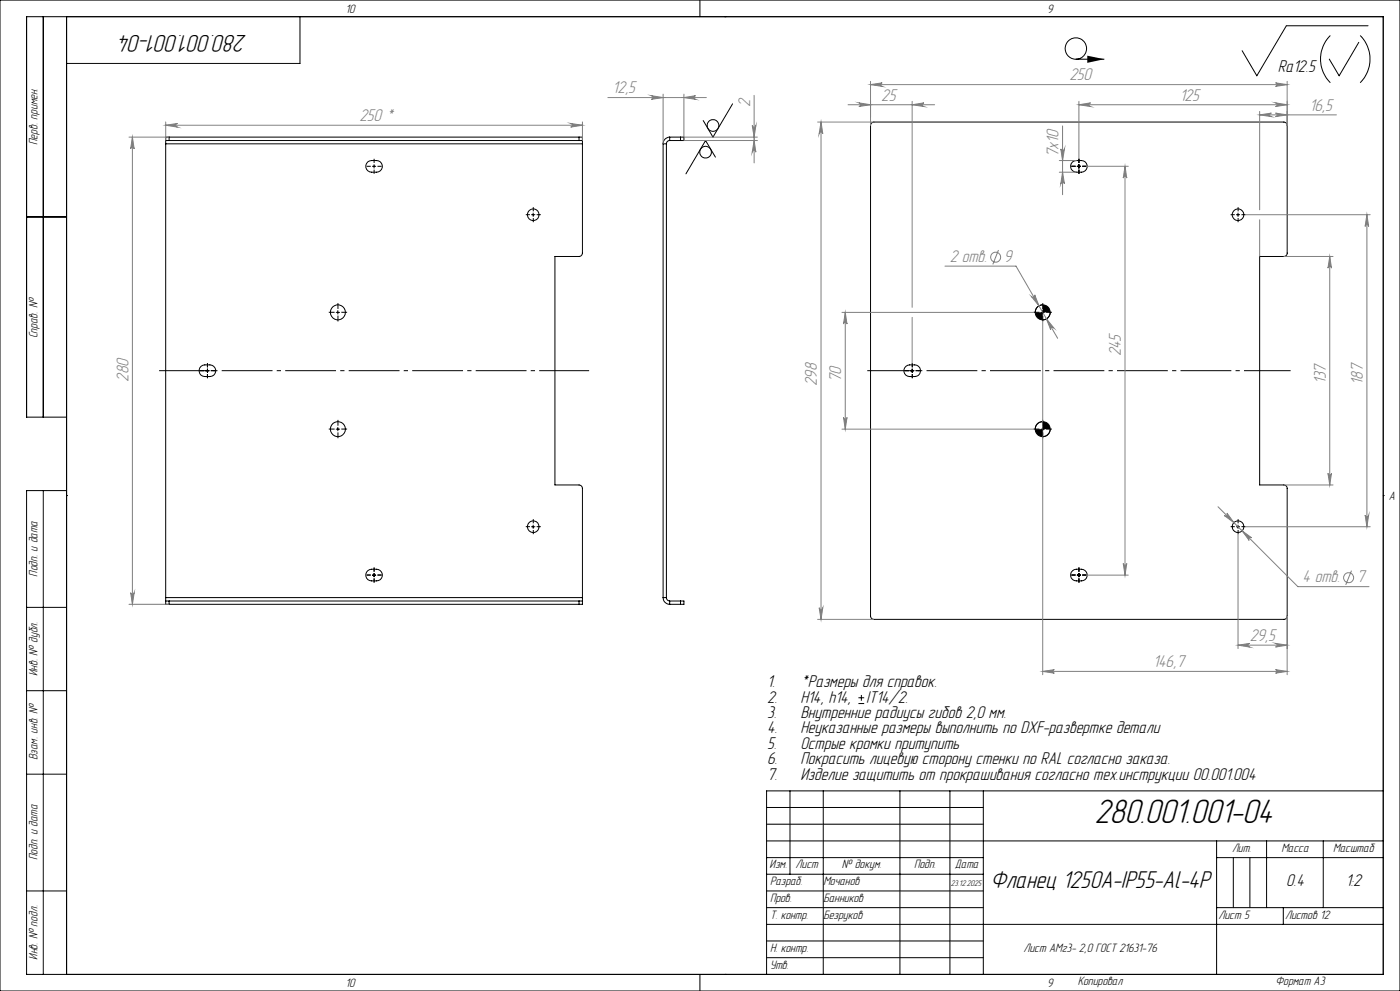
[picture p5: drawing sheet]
<svg xmlns="http://www.w3.org/2000/svg" width="420mm" height="297mm" viewBox="0 0 420 297" stroke-linecap="round" stroke-linejoin="round" font-family="sans-serif">
<g fill="none" stroke="#000" stroke-width=".3">
<path d="M0 0h420v297h-420zM13 5v120M20 5v287M90 5v14h-70M210 0v5M217.5 5h.1M322.8 17.7h8.5M399.1 10.7a10 10 0 0 0 0 14.1M407.6 12.7l-5.9 10-2.9-5M408.1 10.7a10 10 0 0 1 0 14.1M410.4 7.7h-24.5l-8.9 15-4.4-7.5M219.8 31.1l-5.9 10-2.9-5"/>
<path d="M261.4 36.9l.7-.3h123.1a1.02 1.02 0 0 1 1 1v38.2a1.02 1.02 0 0 1-1 1.1h-7.3v68.4h7.3a1.02 1.02 0 0 1 1 1.1v38.2a1.02 1.02 0 0 1-1 1h-123.1a1.02 1.02 0 0 1-.9-1v-147zM49.7 42.1h1M49.7 42.1v1M49.7 43.1v136M49.7 43.1h125M50.7 41.1h-1v1M50.7 41.1v1M50.7 41.1h123M50.7 42.1h123M110.3 48.5a3.3 3.3 0 0 1 4.2 .5 1.75 1.75 0 0 1-1.5 2.6 2.58 2.58 0 0 1-3-.9 1.76 1.76 0 0 1 .3-2.2zM111.7 49.8h1M112.2 49.4v1"/>
<path d="M173.7 41.1h1v1M173.7 42.1h1M173.7 41.1v1M174.7 42.1v1M174.7 43.1v32.7a1.09 1.09 0 0 1-1 1.1h-7.2v68.4h7.2a1.09 1.09 0 0 1 1 1.1v32.7M198.9 43.1h1M198.9 43.1v136M199.9 43.1v136M200.9 42.1a.96 .96 0 0 0-1 1M200.9 41.1a1.99 1.99 0 0 0-2 2M200.9 41.1h3.3M200.9 42.1h3.3"/>
<path d="M200.9 41.1v1M204.2 41.1h1v1h-1M204.2 41.1v1M214.6 47.1l-2.9-5-5.9 10M321.8 48.5a3.3 3.3 0 0 1 4.1 .5 1.75 1.75 0 0 1-1.5 2.6h-1.5a1.74 1.74 0 0 1-1.6-1.2 1.74 1.74 0 0 1 .5-1.9zM323.2 49.8h1M323.7 49.4v1M8 65h12M159.5 64.3h1M159.9 63.8v1.1M370.9 64.3h1M371.4 63.8v1.1"/>
<path d="M100.9 93.6h1M101.4 93.1v1M312.3 93.6h1M312.8 91.4a2.23 2.23 0 0 0-2.2 2.2M312.8 93.1v1M315.1 93.6a2.23 2.23 0 0 1-2.3 2.2M60.3 109.8a3.3 3.3 0 0 1 4.2 .4 1.75 1.75 0 0 1-1.5 2.7h-1.5a1.74 1.74 0 0 1-1.7-1.2 1.74 1.74 0 0 1 .5-1.9zM61.7 111.1h1M62.2 110.6v1M271.8 109.8a3.3 3.3 0 0 1 4.1 .4 1.75 1.75 0 0 1-1.5 2.7h-1.5a1.74 1.74 0 0 1-1.6-1.2 1.74 1.74 0 0 1 .5-1.9zM273.2 111.1h1M273.6 110.6v1"/>
<path d="M20 125h-12v-120h407v287h-407v-145h12M100.9 128.6h1M101.4 128.1v1M312.3 128.6h1M312.8 126.4a2.29 2.29 0 0 0-2.2 2.2M312.8 128.1v1M315.1 128.6a2.23 2.23 0 0 1-2.3 2.2M13 147v145M20 148.5h.1M159.5 157.9h1M159.9 157.4v1M370.9 157.9h1"/>
<path d="M371.4 157.4v1M415 148.5h.1M49.7 179.1v1M49.7 179.1h125M110.3 171a3.3 3.3 0 0 1 4.2 .5 1.73 1.73 0 0 1-1.5 2.6 2.65 2.65 0 0 1-3-.9 1.74 1.74 0 0 1 .3-2.2zM111.7 172.4h1M112.2 171.9v1M174.7 179.1v1M198.9 179.1a1.99 1.99 0 0 0 2 2M198.9 179.1h1M199.9 179.1a1.02 1.02 0 0 0 1 1M321.8 171a3.3 3.3 0 0 1 4.1 .5 1.73 1.73 0 0 1-1.5 2.6 2.68 2.68 0 0 1-3-.9 1.81 1.81 0 0 1 .4-2.2z"/>
<path d="M323.2 172.4h1M323.7 171.9v1M8 182h12M49.7 180.1v1h1M49.7 180.1h1M50.7 181.1h123M50.7 180.1v1M50.7 180.1h123M173.7 180.1h1M173.7 180.1v1M174.7 180.1v1h-1M200.9 181.1h3.3"/>
<path d="M200.9 180.1h3.3M200.9 180.1v1M204.2 180.1h1v1h-1M204.2 180.1v1M8 207h12M257.5 210.9h1.8M257.5 209.1h1.8M258.4 208.3v1.7M8 232h12M237 237v25M247 237v55M270 237v55"/>
<path d="M285 237v55M295 237v55M415 237h-185v55M230 242h65M230 247h65M230 252h185M230 257h65M365 252v40M365 257h50M370 257v15M375 257v15M380 252v20"/>
<path d="M397 252v20M8 267h12M230 267h65M230 272h65M230 277h185M230 262h65M365 272h50M385 272v5M210 292v5M217.5 292h.1M230 282h65M230 287h65"/>
<circle cx="322.8" cy="14.6" r="3.2"/>
<circle cx="213.9" cy="37.6" r="1.76"/>
<circle cx="211.7" cy="45.6" r="1.74"/>
<circle cx="160" cy="64.4" r="1.75"/>
<circle cx="371.4" cy="64.4" r="1.75"/>
<circle cx="101.4" cy="93.6" r="2.25"/>
<circle cx="312.8" cy="93.6" r="2.25"/>
<circle cx="101.4" cy="128.6" r="2.25"/>
<circle cx="312.8" cy="128.6" r="2.26"/>
<circle cx="160" cy="157.8" r="1.75"/>
<circle cx="371.4" cy="157.8" r="1.75"/>
</g>
<g fill="none" stroke="#808080" stroke-width=".3">
<path d="M49.7 37.5l3.5-.5a.55 .55 0 0 0-.5 .5 .55 .55 0 0 0 .5 .6zM49.7 36.5v5.6M49.7 37.5h125M171.2 37l3.5 .5-3.5 .6a.55 .55 0 0 0 .5-.6 .55 .55 0 0 0-.5-.5zM174.7 36.5v5.6M182.4 29.2h29.5M195.4 28.7l3.5 .5-3.5 .6a.55 .55 0 0 0 .5-.6 .55 .55 0 0 0-.5-.5zM198.9 28.2v14.9M205.2 29.2l3.5-.5a.55 .55 0 0 0-.5 .5 .55 .55 0 0 0 .5 .6zM205.2 28.2v12.9h22M225.7 37.6a.55 .55 0 0 0 .5 .5 .55 .55 0 0 0 .6-.5l-.6 3.5zM226.2 28.6v20.2"/>
<path d="M245.3 36.6h16.8M246.3 36.6l.5 3.5a.55 .55 0 0 0-.5-.5 .55 .55 0 0 0-.6 .5zM246.3 36.6v149M254.4 31.4h26M257.7 30.8l3.5 .6-3.5 .5a.55 .55 0 0 0 .5-.5 .55 .55 0 0 0-.5-.6zM261.2 25.4l3.5-.6a.53 .53 0 0 0-.6 .6 .53 .53 0 0 0 .6 .5zM261.2 24.4v13.2M261.2 25.4h125M273.6 31.4l3.6-.6a.55 .55 0 0 0-.6 .6 .55 .55 0 0 0 .6 .5zM273.6 30.4v61.7M318.8 37.7v20.6M323.7 31.4l3.5-.6a.55 .55 0 0 0-.5 .6 .55 .55 0 0 0 .5 .5z"/>
<path d="M323.7 30.4v17.2M323.7 31.4h62.5M377.9 34.4l3.5-.5a.53 .53 0 0 0-.5 .5 .53 .53 0 0 0 .5 .6zM377.9 33.4v29.5M377.9 34.4h23M382.7 33.9l3.5 .5-3.5 .6a.53 .53 0 0 0 .5-.6 .53 .53 0 0 0-.5-.5zM382.7 30.8l3.5 .6-3.5 .5a.55 .55 0 0 0 .5-.5 .55 .55 0 0 0-.5-.6zM382.7 24.8l3.5 .6-3.5 .5a.53 .53 0 0 0 .5-.5 .53 .53 0 0 0-.5-.6zM386.2 24.4v13.2M38.7 41.1h12M39.7 41.1l.6 3.5a.53 .53 0 0 0-.6-.5 .53 .53 0 0 0-.5 .5zM39.7 41.1v140"/>
<path d="M205.2 42.1h22M226.2 42.1l.6 3.5a.55 .55 0 0 0-.6-.5 .55 .55 0 0 0-.5 .5zM317.8 51.6h5.1M317.8 48.1h5.1M318.2 44.6a.55 .55 0 0 0 .6 .5 .55 .55 0 0 0 .5-.5l-.5 3.5zM318.8 51.6l.5 3.5a.55 .55 0 0 0-.5-.5 .55 .55 0 0 0-.6 .5zM325.9 49.8h12.6M337.5 49.8l.5 3.6a.53 .53 0 0 0-.5-.6 .53 .53 0 0 0-.5 .6zM337.5 49.8v122.6M283.5 79.8h21.3l12.5 21.6M299.5 74.9l-1.6 4.3M373.7 64.3h37.4"/>
<path d="M377.9 65.9v10.9M385.2 76.9h14.7M398.9 76.9l.6 3.5a.53 .53 0 0 0-.6-.5 .53 .53 0 0 0-.5 .5zM398.9 76.9v68.4M410.1 64.3l.5 3.6a.53 .53 0 0 0-.5-.6 .53 .53 0 0 0-.6 .6zM410.1 64.3v93.6M252.6 93.6h57.5M253.6 93.6l.5 3.5a.53 .53 0 0 0-.5-.5 .53 .53 0 0 0-.6 .5zM253.6 93.6v35M273.6 95.1v13.8M309.5 88.9a.55 .55 0 0 0 .7 .2 .55 .55 0 0 0 .2-.7l1.3 3.2zM312.8 96.4v105.8"/>
<path d="M313.9 95.6l2.3 2.7a.55 .55 0 0 0-.8-.2 .55 .55 0 0 0-.2 .7zM252.6 128.6h57.5M253 125.1a.53 .53 0 0 0 .6 .5 .53 .53 0 0 0 .5-.5l-.5 3.5zM365.4 151.9l24 23.9h21.3M367.3 154.5a.54 .54 0 0 0 .7 0 .54 .54 0 0 0 .1-.7l2.1 2.8zM372.6 159.1l2.9 2.1a.54 .54 0 0 0-.7 0 .54 .54 0 0 0 0 .8zM373.7 157.9h37.4M385.2 145.3h14.7M398.4 141.8a.53 .53 0 0 0 .5 .6 .53 .53 0 0 0 .6-.6l-.6 3.5zM409.5 154.4a.53 .53 0 0 0 .6 .5 .53 .53 0 0 0 .5-.5l-.5 3.5zM39.2 177.6a.53 .53 0 0 0 .5 .5 .53 .53 0 0 0 .6-.5l-.6 3.5zM325.9 172.4h12.6"/>
<path d="M337 168.9a.53 .53 0 0 0 .5 .5 .53 .53 0 0 0 .5-.5l-.5 3.5zM371.4 160.1v34.3M405.4 171l-1.7 4.3M38.7 181.1h12M245.3 185.6h16.8M245.7 182.1a.55 .55 0 0 0 .6 .5 .55 .55 0 0 0 .5-.5l-.5 3.5zM371.4 193.4l3.5-.6a.55 .55 0 0 0-.5 .6 .55 .55 0 0 0 .5 .5zM371.4 193.4h14.8M382.7 192.8l3.5 .6-3.5 .5a.55 .55 0 0 0 .5-.5 .55 .55 0 0 0-.5-.6zM386.2 184.6v17.6M312.8 201.2l3.5-.5a.53 .53 0 0 0-.5 .5 .53 .53 0 0 0 .5 .6zM312.8 201.2h73.4"/>
<path d="M382.7 200.7l3.5 .5-3.5 .6a.53 .53 0 0 0 .5-.6 .53 .53 0 0 0-.5-.5z"/>
<circle cx="298.7" cy="77.1" r="1.49"/>
<circle cx="404.6" cy="173.1" r="1.51"/>
</g>
<g fill="#000">
<path d="M326.2 16.7l5.1 1-5.1 1.1z"/>
<path d="M310.6 128.6a2.23 2.23 0 0 0 2.2 2.2v-2.2zM312.8 126.4v2.2h2.3a2.29 2.29 0 0 0-2.3-2.2zM310.6 93.6a2.23 2.23 0 0 0 2.2 2.2v-2.2zM312.8 91.4v2.2h2.3a2.23 2.23 0 0 0-2.3-2.2z"/>
</g>
<path d="M176.7 111.1h-129" fill="none" stroke="#000" stroke-width=".3" stroke-dasharray="15.2 1.3 1.3 1.3" stroke-dashoffset=".3" stroke-linecap="butt"/>
<g fill="none" stroke="#000" stroke-width=".3" stroke-dasharray="15.2 1.3 1.3 1.3" stroke-linecap="butt">
<path d="M111.2 49.8h-1.2M112.2 48.8v-1.2M112.2 50.8v1.3M113.2 49.8h1.3M322.7 49.8h-1.3M323.7 48.8v-1.2M323.7 50.8v1.3M324.7 49.8h1.2M159 64.3h-1.3M160 63.3v-1.2M160 65.3v1.3M161 64.3h1.2"/>
<path d="M370.4 64.3h-1.2M371.4 63.3v-1.2M371.4 65.3v1.3M372.4 64.3h1.3M100.4 93.6h-1.8M101.4 92.6v-1.8M101.4 94.6v1.7M102.4 93.6h1.7M311.8 93.6h-1.7M312.8 92.6v-1.8M312.8 94.6v1.7M313.8 93.6h1.8"/>
<path d="M61.2 111.1h-1.2M62.2 110.1v-1.3M62.2 112.1v1.2M63.2 111.1h1.3M272.7 111.1h-1.3M273.7 110.1v-1.3M273.7 112.1v1.2M274.7 111.1h1.2M100.4 128.6h-1.8M101.4 127.6v-1.8M101.4 129.6v1.7M102.4 128.6h1.7"/>
<path d="M311.8 128.6h-1.7M312.8 127.6v-1.8M312.8 129.6v1.7M313.8 128.6h1.8M159 157.8h-1.3M160 156.8v-1.2M160 158.8v1.3M161 157.8h1.2M370.4 157.8h-1.2M371.4 156.8v-1.2M371.4 158.8v1.3M372.4 157.8h1.3"/>
<path d="M111.2 172.3h-1.2M112.2 171.3v-1.2M112.2 173.3v1.3M113.2 172.3h1.3M322.7 172.3h-1.3M323.7 171.3v-1.2M323.7 173.3v1.3M324.7 172.3h1.2"/>
</g>
<path d="M260.2 111.1h127" fill="none" stroke="#000" stroke-width=".3" stroke-dasharray="15.2 1.3 1.3 1.3" stroke-dashoffset="1.3" stroke-linecap="butt"/>
<g fill="#808080">
<path d="M377.9 34.4l3.5-.5a.53 .53 0 0 0-.5 .5 .53 .53 0 0 0 .5 .6zM382.7 33.9l3.5 .5-3.5 .6a.53 .53 0 0 0 .5-.6 .53 .53 0 0 0-.5-.5zM313.9 95.6l1.3 3.2a.55 .55 0 0 1 .2-.7 .55 .55 0 0 1 .8 .2zM309.5 88.9l2.2 2.7-1.3-3.2a.55 .55 0 0 1-.2 .7 .55 .55 0 0 1-.7-.2zM367.3 154.5l2.9 2.1-2.1-2.8a.54 .54 0 0 1 0 .7 .54 .54 0 0 1-.8 0zM372.6 159.1l2.2 2.9a.54 .54 0 0 1 0-.8 .54 .54 0 0 1 .7 0z"/>
<path d="M323.7 31.4l3.5-.6a.55 .55 0 0 0-.5 .6 .55 .55 0 0 0 .5 .5zM382.7 30.8l3.5 .6-3.5 .5a.55 .55 0 0 0 .5-.5 .55 .55 0 0 0-.5-.6z"/>
<path d="M195.4 28.7l3.5 .5-3.5 .6a.55 .55 0 0 0 .5-.6 .55 .55 0 0 0-.5-.5zM205.2 29.2l3.5-.5a.55 .55 0 0 0-.5 .5 .55 .55 0 0 0 .5 .6z"/>
<path d="M49.7 37.5l3.5-.5a.55 .55 0 0 0-.5 .5 .55 .55 0 0 0 .5 .6zM171.2 37l3.5 .5-3.5 .6a.55 .55 0 0 0 .5-.6 .55 .55 0 0 0-.5-.5z"/>
<path d="M337 168.9a.53 .53 0 0 0 .5 .5 .53 .53 0 0 0 .5-.5l-.5 3.5zM337.5 49.8l.5 3.6a.53 .53 0 0 0-.5-.6 .53 .53 0 0 0-.5 .6z"/>
<path d="M225.7 37.6a.55 .55 0 0 0 .5 .5 .55 .55 0 0 0 .6-.5l-.6 3.5zM226.2 42.1l.6 3.5a.55 .55 0 0 0-.6-.5 .55 .55 0 0 0-.5 .5z"/>
<path d="M318.8 51.6l.5 3.5a.55 .55 0 0 0-.5-.5 .55 .55 0 0 0-.6 .5zM318.2 44.6a.55 .55 0 0 0 .6 .5 .55 .55 0 0 0 .5-.5l-.5 3.5z"/>
<path d="M246.3 36.6l.5 3.5a.55 .55 0 0 0-.5-.5 .55 .55 0 0 0-.6 .5zM245.7 182.1a.55 .55 0 0 0 .6 .5 .55 .55 0 0 0 .5-.5l-.5 3.5zM410.1 64.3l.5 3.6a.53 .53 0 0 0-.5-.6 .53 .53 0 0 0-.6 .6zM409.5 154.4a.53 .53 0 0 0 .6 .5 .53 .53 0 0 0 .5-.5l-.5 3.5zM253.6 93.6l.5 3.5a.53 .53 0 0 0-.5-.5 .53 .53 0 0 0-.6 .5zM253 125.1a.53 .53 0 0 0 .6 .5 .53 .53 0 0 0 .5-.5l-.5 3.5z"/>
<path d="M39.2 177.6a.53 .53 0 0 0 .5 .5 .53 .53 0 0 0 .6-.5l-.6 3.5zM39.7 41.1l.6 3.5a.53 .53 0 0 0-.6-.5 .53 .53 0 0 0-.5 .5z"/>
<path d="M398.9 76.9l.6 3.5a.53 .53 0 0 0-.6-.5 .53 .53 0 0 0-.5 .5zM398.4 141.8a.53 .53 0 0 0 .5 .6 .53 .53 0 0 0 .6-.6l-.6 3.5z"/>
<path d="M261.2 25.4l3.5-.6a.53 .53 0 0 0-.6 .6 .53 .53 0 0 0 .6 .5zM382.7 24.8l3.5 .6-3.5 .5a.53 .53 0 0 0 .5-.5 .53 .53 0 0 0-.5-.6zM312.8 201.2l3.5-.5a.53 .53 0 0 0-.5 .5 .53 .53 0 0 0 .5 .6zM382.7 200.7l3.5 .5-3.5 .6a.53 .53 0 0 0 .5-.6 .53 .53 0 0 0-.5-.5zM257.7 30.8l3.5 .6-3.5 .5a.55 .55 0 0 0 .5-.5 .55 .55 0 0 0-.5-.6zM273.6 31.4l3.6-.6a.55 .55 0 0 0-.6 .6 .55 .55 0 0 0 .6 .5zM371.4 193.4l3.5-.6a.55 .55 0 0 0-.5 .6 .55 .55 0 0 0 .5 .5zM382.7 192.8l3.5 .6-3.5 .5a.55 .55 0 0 0 .5-.5 .55 .55 0 0 0-.5-.6z"/>
</g>
<text font-size="10.5" x="328.3" y="246.6">280.001.001-04</text>
<g font-size="7.5">
<text x="74.1" y="10.5" transform="rotate(-180 74.1 10.5)">280.001.001-04</text>
<text x="297.1" y="266.1">Фланец 1250А-IP55-Al-4P</text>
</g>
<g font-size="5.3">
<text x="383.4" y="21.5">Ra12.5</text>
<text x="230.2" y="205.9">1.</text>
<text x="240.2" y="205.9">*Размеры для справок.</text>
<text x="230.2" y="210.6">2.</text>
<text x="230.2" y="215.2">3.</text>
<text x="240.2" y="210.6">H14, h14,</text>
<text x="240.2" y="215.2">Внутренние радиусы гибов 2,0 мм.</text>
<text x="259.9" y="210.6">IT14/2.</text>
<text x="230.2" y="219.8">4.</text>
<text x="240.2" y="219.8">Неуказанные размеры выполнить по DXF-развертке детали</text>
<text x="230.2" y="224.4">5.</text>
<text x="240.2" y="224.4">Острые кромки притупить</text>
<text x="230.2" y="233.6">7.</text>
<text x="230.2" y="229">6.</text>
<text x="240.2" y="233.6">Изделие защитить от прокрашивания согласно тех.инструкции 00.001.004</text>
<text x="240.2" y="229">Покрасить лицевую сторону стенки по RAL согласно заказа.</text>
<text x="385.9" y="265.6">0.4</text>
<text x="403.7" y="265.6">1:2</text>
</g>
<g font-size="5.3" fill="#808080">
<text x="183.8" y="28">12,5</text>
<text x="320.8" y="24.1">250</text>
<text x="225" y="32.2" transform="rotate(-90 225 32.2)">2</text>
<text x="264.4" y="30.1">25</text>
<text x="353.9" y="30.1">125</text>
<text x="392.8" y="33.2">16,5</text>
<text x="107.8" y="36.3">250 *</text>
<text x="317.6" y="47.1" transform="rotate(-90 317.6 47.1)">7х10</text>
<text x="284.9" y="78.5">2 отв.</text>
<text x="301.2" y="78.5">9</text>
<text x="336.3" y="106.8" transform="rotate(-90 336.3 106.8)">245</text>
<text x="38.5" y="114.4" transform="rotate(-90 38.5 114.4)">280</text>
<text x="245.1" y="115.7" transform="rotate(-90 245.1 115.7)">298</text>
<text x="252.4" y="114.6" transform="rotate(-90 252.4 114.6)">70</text>
<text x="397.7" y="115.2" transform="rotate(-90 397.7 115.2)">137</text>
<text x="408.8" y="115.2" transform="rotate(-90 408.8 115.2)">187</text>
<text x="390.8" y="174.6">4 отв.</text>
<text x="407.1" y="174.6">7</text>
<text x="374.9" y="192.1">29,5</text>
<text x="345.9" y="200">146,7</text>
</g>
<g font-size="3.8">
<text x="103.7" y="3.8">10</text>
<text x="314.2" y="3.8">9</text>
<text x="11.3" y="43.5" transform="rotate(-90 11.3 43.5)">Перв. примен.</text>
<text x="11.3" y="101.4" transform="rotate(-90 11.3 101.4)">Справ. №</text>
<text x="416.6" y="149.8">A</text>
<text x="11.3" y="172.8" transform="rotate(-90 11.3 172.8)">Подп. и дата</text>
<text x="11.3" y="202.7" transform="rotate(-90 11.3 202.7)">Инв. № дубл.</text>
<text x="11.3" y="227.8" transform="rotate(-90 11.3 227.8)">Взам. инв. №</text>
<text x="11.3" y="257.8" transform="rotate(-90 11.3 257.8)">Подп. и дата</text>
<text x="369.6" y="255.3">Лит.</text>
<text x="384.4" y="255.3">Масса</text>
<text x="399.9" y="255.3">Масштаб</text>
<text x="230.9" y="260.3">Изм.</text>
<text x="238.7" y="260.3">Лист</text>
<text x="252.6" y="260.3">№ докум.</text>
<text x="274.2" y="260.3">Подп.</text>
<text x="286.5" y="260.3">Дата</text>
<text x="231" y="265.3">Разраб.</text>
<text x="247" y="265.4">Мочанов</text>
<text x="231" y="275.3">Т. контр.</text>
<text x="231" y="270.3">Пров.</text>
<text x="247" y="275.4">Безруков</text>
<text x="247" y="270.4">Банников</text>
<text x="365.5" y="275.3">Лист 5</text>
<text x="385.5" y="275.3">Листов 12</text>
<text x="11.3" y="287.7" transform="rotate(-90 11.3 287.7)">Инв. № подл.</text>
<text x="231" y="285.3">Н. контр.</text>
<text x="307.1" y="285.4">Лист АМг3- 2,0 ГОСТ 21631-76</text>
<text x="231" y="290.3">Утв.</text>
<text x="103.7" y="295.8">10</text>
<text x="314.2" y="295.8">9</text>
<text x="323.3" y="295.3">Копировал</text>
<text x="382.7" y="295.3">Формат А3</text>
</g>
<text font-size="2.6" x="285.3" y="265.5">23.12.2025</text>
</svg>
